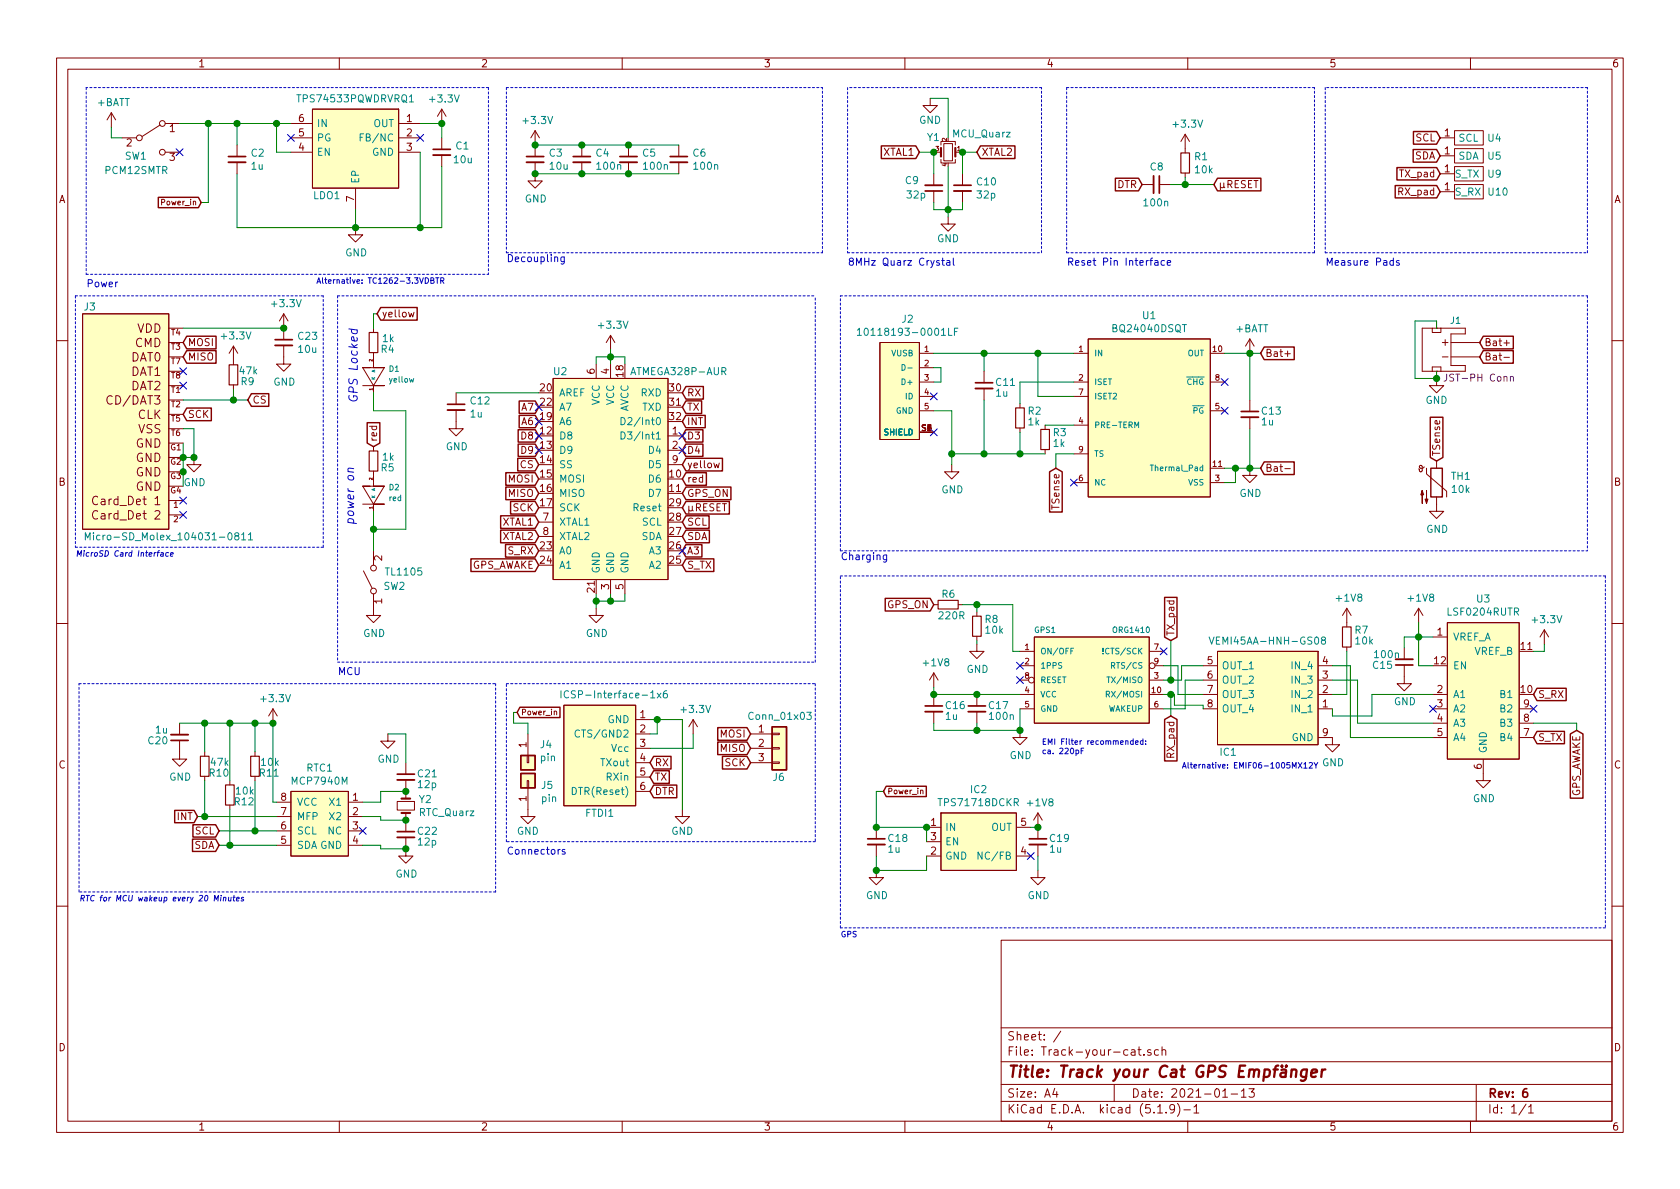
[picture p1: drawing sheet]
<svg xmlns="http://www.w3.org/2000/svg" width="297mm" height="210mm" viewBox="0 0 297 210" stroke-linecap="round" stroke-linejoin="round" font-family="sans-serif">
<g fill="none" stroke="#840000" stroke-width=".18">
<path d="M10 10.3h277v189.9h-277zM12 12.2h273v186.1h-273zM19.7 19.9l-.8 1.3M19.7 19.9v2.6M19.7 19.9l.7 1.3M55.2 19.3h15.3v14h-15.3zM60 10.3v1.9M78.1 19.3v2.5M78.1 19.3l-.8 1.3M78.1 19.3l.8 1.3M110 10.3v1.9M160 10.3v1.9"/>
<path d="M164.5 17.4v1.3h1.2l-1.2 1.2-1.3-1.2h1.3M210 10.3v1.9M260 10.3v1.9M21.6 24.4h2.5M28.3 22.1l-3.2 2M29.2 21.8h2.5M29.2 26.9h2.5M41.9 25.6v2.1M41.9 28.7v2M51.4 21.8h3.8M51.4 24.4h3.8M51.4 26.9h3.8"/>
<path d="M62.9 33.3v3.8M70.5 21.8h3.8M70.5 24.4h3.8M70.5 26.9h3.8M78.1 24.4v2M78.1 27.4v2.1M94.6 28.7v3.3h1.3l-1.3 1.3-1.3-1.3h1.3M94.6 23.1v4.6M94.6 23.1l-.7 1.3M94.6 23.1l.8 1.3M102.9 25.6v2.1M102.9 28.7v2"/>
<path d="M111.1 25.6v2.1M111.1 28.7v2M120 25.6v2.1M120 28.7v2M165.1 30.7v2.1M165.1 33.8v2M165.1 26.9h1.3M166.4 25.6v-.6h2.5v.6M166.4 28.2v.6h2.5v-.6M166.9 25.4h1.5v3h-1.5zM167.6 38.3v1.3h1.3l-1.3 1.3-1.2-1.3h1.2M168.9 26.9h1.3"/>
<path d="M170.2 30.7v2.1M170.2 33.8v2M201.9 32.6h2.1M205 32.6h2M209.5 23.7v3.3M209.5 30.6v.8M209.5 23.7l-.7 1.3M209.5 23.7l.8 1.3M254.6 24.4h2.6M254.6 27.6h2.6M254.6 30.7h2.6M254.6 33.9h2.6"/>
<path d="M257.2 23.1h5.1v2.5h-5.1zM257.2 26.3h5.1v2.5h-5.1zM257.2 29.5h5.1v2.5h-5.1zM257.2 32.6h5.1v2.6h-5.1zM14.6 55.5h15.2v38.1h-15.2zM29.8 58h2.6M50.2 55.5l-.8 1.3M50.2 55.5v4.6M50.2 55.5l.7 1.3M62.9 40.3v1.2h1.2l-1.2 1.3-1.3-1.3h1.3M66 58v.8M72.2 55.2l.3 .9 .2-.7 .3 .7 .2-.9"/>
<path d="M107.9 59.3l-.7 1.3M107.9 59.3v2.5M107.9 59.3l.8 1.3M192.4 59.9h21.6v28h-21.6zM221 59.9v2.6M221 59.9l-.8 1.3M221 59.9l.7 1.3M253.2 58h1.6v.8h-1.6zM253.2 58h-1.7v7.7h7.6v-1.1h-2.6v-5.6h2.6v-1h-4.3M254 58h.1M10 60.2h2M29.8 65.7h2.6"/>
<path d="M29.8 63.1h2.6M29.8 60.6h2.6M29.8 78.4h2.6M29.8 68.2h2.6M29.8 70.7h2.6M29.8 73.3h2.6M29.8 75.8h2.6M41.3 61.2v3.3M41.3 68.1v.7M41.3 61.2l-.8 1.3M41.3 61.2l.7 1.3M50.2 61.1v3.3h1.2l-1.2 1.3-1.3-1.3h1.3"/>
<path d="M64.1 68.2h3.8h-1.9v1.3M64.1 65l1.9 3.2 1.9-3.2M66 62.4v2.6h1.9h-3.8h1.3M66 79v.8M80.6 72.5v3.3h1.3l-1.3 1.3-1.2-1.3h1.2M80.6 69.5v2M97.8 66.9h20.3v35.6h-20.3zM105.4 64.4v2.5M107.9 64.4v2.5M118.1 77.1h2.5M118.1 79.6h2.5M155.6 60.6h7v17.1h-7z"/>
<path d="M162.6 62.5h2.5M162.6 67.6h2.5M162.6 72.6h2.5M162.6 70.1h2.5M162.6 65h2.5M162.6 76.4h2.5M174 65.7v2M174 68.7v2M180.3 71.4v.7M180.3 75.7v.7M184.8 75.2v.7M184.8 79.5v.8"/>
<path d="M189.9 62.5h2.5M189.9 67.6h2.5M189.9 75.2h2.5M189.9 70.1h2.5M214 62.5h2.5M214 67.6h2.5M214 72.6h2.5M221 70.7v2.1M221 73.8v2M227.2 62.6h.9M253.2 65.7v-.8h1.6v.8M254 66.9v1.3h1.3l-1.3 1.3-1.3-1.3h1.3"/>
<path d="M254 65.7h.1M255 63.1h1M255 60.6h1M255.5 60.1v1M256.5 63.1h5.1M256.5 60.6h5.1M265.9 63.2h1M265.9 60.6h1M285 60.2h2M27.4 88.2l.4-.4v1.4M27.4 90.4l.2-.1h.4l.3 .4-.9 1.1h.9M27.4 89.2h.9"/>
<path d="M29.8 88.5h2.6M29.8 91.1h2.6M29.8 80.9h2.6M29.8 83.4h2.6M29.8 86h2.6M34.3 80.9v1.3h1.3l-1.3 1.2-1.3-1.2h1.3M64.1 89.1h3.8h-1.9v1.3M64.1 86l1.9 3.1 1.9-3.1M66 83.3v2.7h1.9h-3.8h1.3M66 97.4v2.5M95.2 92.3h2.6M95.2 94.9h2.6"/>
<path d="M118.1 82.2h2.5M126.2 81.9l.3 .8 .2-.6 .2 .6 .3-.8M168.3 82.2v1.2h1.2l-1.2 1.3-1.3-1.3h1.3M189.9 85.3h2.5M189.9 80.3h2.5M214 82.8h2.5M214 85.3h2.5M221 82.8v1.3h1.2l-1.2 1.2-1.3-1.2h1.3M227.2 82.9h.9M251.8 82.5l-.2 .2-.3 .1-.3-.1v-.3l.3-.1 .2 .2v.8l-.2 .1-.3-.1v-.2l-.2-.2M252.2 82.8v1l3.6 3.1v1M254 87.9v2.5h1.3l-1.3 1.3-1.3-1.3h1.3"/>
<path d="M254 81.5v1.3M10 110.3h2M64.3 101l1.5 3M66 105v3.8h1.3l-1.3 1.3-1.2-1.3h1.2M105.4 107.6v1.2h1.3l-1.3 1.3-1.3-1.3h1.3M107.9 102.5v2.5M110.5 102.5v2.5M165.1 106.9h.8M165.1 119v2.5M165.1 119l-.8 1.3M165.1 119l.8 1.3M169.4 106.9h.8"/>
<path d="M172.7 113.9v1.3h1.3l-1.3 1.3-1.3-1.3h1.3M172.7 108.2v.8M172.7 112.5v.8M180.3 115.2h2.6M180.3 117.7h2.6M182.9 112.6h20.3v15.3h-20.3zM203.2 115.2h2.5M204.2 117.7h1.5M212.7 117.7h2.5M215.3 115.2h17.7v16.5h-17.7zM233.1 117.7h2.5M238.1 107.6v3.3"/>
<path d="M238.1 114.4v.8M238.1 107.6l-.7 1.2M238.1 107.6l.8 1.2M248.3 117.6v3.3h1.3l-1.3 1.3-1.3-1.3h1.3M248.3 114.5v2.1M250.8 107.6l-.7 1.2M250.8 107.6v2.5M250.8 107.6l.8 1.2M253.4 112.6h2.5M255.9 110.1h12.7v24.1h-12.7zM273 111.4l-.7 1.2M273 111.4v2.5"/>
<path d="M273 111.4l.8 1.2M285 110.3h2M31.7 130.9v3.3h1.3l-1.3 1.3-1.2-1.3h1.2M31.7 127.9v2M36.2 133v.7M36.2 137.3v.7M40.6 138v.8M45.1 133v.7M45.1 137.3v.7M48.3 125.3l-.8 1.3M48.3 125.3v2.6M48.3 125.3l.7 1.3"/>
<path d="M51.4 139.9h10.2v11.5h-10.2zM68.6 129.8v1.3h1.2l-1.2 1.2-1.3-1.2h1.3M71.8 134.9v2M71.8 137.9v3.3M93.2 133.6h.3v1.3h-.3zM93.2 138h.3v1.3h-.3zM93.3 139.3v5.1h1.3l-1.3 1.3-1.2-1.3h1.2M93.3 129.8v3.8M98 125.9l.4-.1v.6M99.7 124.7h12.7v17.8h-12.7zM102.2 126h.1M112.4 129.8h2.5"/>
<path d="M112.4 132.3h2.5M112.4 134.9h2.5M112.4 127.2h2.5M112.4 137.4h2.5M112.4 139.9h2.5M122.6 127.2l-.8 1.3M122.6 127.2v2.6M122.6 127.2l.7 1.3M132.7 129.8h3.8M132.7 132.3h3.8M132.7 134.9h3.8M136.5 134.7h1.3v.3h-1.3z"/>
<path d="M136.5 129.7h1.3v.2h-1.3zM136.5 132.2h1.3v.3h-1.3zM162.8 139.8h.3l.1 .6M165.1 122.8v2M165.1 125.9v2M172.7 122.8v2M172.7 125.9v2M180.3 129.2v1.2h1.3l-1.3 1.3-1.2-1.3h1.2M180.3 122.8h2.6M180.3 120.3h1.6M180.3 125.3h2.6M203.2 122.8h2.5"/>
<path d="M203.2 120.3h2.5M203.2 125.3h2.5M212.7 122.8h2.5M212.7 120.3h2.5M212.7 125.3h2.5M233.1 130.4h2.5v1.3h1.3l-1.3 1.3-1.3-1.3h1.3M233.1 122.8h2.5M233.1 120.3h2.5M233.1 125.3h2.5M253.4 122.8h2.5M253.4 125.3h2.5M253.4 127.9h2.5"/>
<path d="M253.4 130.4h2.5M262.3 134.3v3.7h1.2l-1.2 1.3-1.3-1.3h1.3M268.7 125.3h2.4M268.7 127.9h2.4M268.7 130.4h2.4M40.6 142.4v.7M48.9 141.9h2.5M48.9 144.4h2.5M48.9 146.9h2.5M48.9 149.5h2.5M61.6 141.9h2.5M61.6 144.4h2.5"/>
<path d="M61.6 146.9h2.5M61.6 149.5h2.5M70.2 141.7h3.1v1.6h-3.1zM71.8 148.1v3.3h1.2l-1.2 1.2-1.3-1.2h1.3M71.8 143.8v3.3M120.6 143.1v1.3h1.3l-1.3 1.3-1.2-1.3h1.2M154.9 153.9v1.3h1.3l-1.3 1.3-1.2-1.3h1.2M154.9 146.3v2M154.9 149.3v2.1M163.8 146.3h2.5M163.8 151.4h2.5M163.8 148.8h2.5"/>
<path d="M166.4 143.8h13.3v10.1h-13.3zM179.8 146.3h2.4M179.8 151.4h2.4M183.5 153.9v1.3h1.3l-1.3 1.3-1.3-1.3h1.3M183.5 143.8v4.5M183.5 149.3v2.1M183.5 143.8l-.7 1.2M183.5 143.8l.8 1.2M10 160.2h2M177 166.3h108v32h-108zM285 160.2h2M60 198.3v1.9"/>
<path d="M110 198.3v1.9M160 198.3v1.9M177 194.8h108M177 191.8h108M177 187.8h108M177 181.8h108M186.5 192.5l-.4 1h1M186.8 193v1M187.6 182.3l-1.3 2M197 191.8v3M200.1 185.7h.5l.1 .9M200.7 186h-.5a.29 .29 0 0 0-.2 .3 .29 .29 0 0 0 .2 .3l.5-.1"/>
<path d="M201.2 185.6h.6M201.4 185.1v1.3l.4 .2M202.3 186.5v.1M203.5 185.7a.37 .37 0 0 0-.6 .1l.1 .2 .5 .2 .1 .1-.3 .3-.4-.1M204.7 196.8h.8M204.8 185.7l-.4-.1-.3 .3 .1 .6 .2 .1 .4-.1M205.5 185.7a.37 .37 0 0 1 .6 .1v.8M205.5 185.1v1.5M206.2 196.7v.1M207.7 196l-.1 .1a.48 .48 0 0 1-.6 .1l-.2-.2 .2-.6a.48 .48 0 0 1 .6 .1 1.27 1.27 0 0 1-.2 1.2l-.4 .1M208.2 195.1a1.71 1.71 0 0 1 0 2.3M209.3 196.3h1.2"/>
<path d="M210 198.3v1.9M211.1 195.8l.4-.5v1.5M211.1 196.8h.9M216.2 194h.8M217.7 193.5h1.1M219.5 193l.4-.5v1.5M219.5 194h.8M220.8 192.5h1l-.5 .6 .4 .1v.7l-.2 .1-.7-.1M260 198.3v1.9M261 191.8v6.5M269.8 195.2l-1.2 2M270.3 195.8l.4-.5v1.5"/>
<path d="M270.3 196.8h.8"/>
<circle cx="24.6" cy="24.4" r=".51"/>
<circle cx="28.7" cy="26.9" r=".51"/>
<circle cx="28.7" cy="21.8" r=".51"/>
<circle cx="66" cy="104.5" r=".51"/>
<circle cx="66" cy="100.5" r=".51"/>
<circle cx="203.7" cy="117.7" r=".51"/>
<circle cx="182.4" cy="120.3" r=".51"/>
</g>
<g fill="none" stroke="#840000" stroke-width=".3">
<path d="M40.4 27.7h3M76.6 26.4h3M93.1 27.7h3M101.3 27.7h3.1M109.6 27.7h3M118.5 27.7h3M163.6 33.8h3M168.7 32.8h3M205 31.1v3.1M48.6 60.1h3.1M79.1 71.5h3.1M172.5 67.7h3"/>
<path d="M219.5 72.8h3M246.8 117.6h3M30.2 130.9h3.1M70.2 136.9h3.1M163.6 124.8h3M171.2 124.8h3M70.2 147.1h3.1M153.4 148.3h3.1M182 148.3h3M270 192.5a.59 .59 0 0 0-.8 .7l.1 .7 .2 .1 .5-.1 .1-.5-.1-.2-.5-.1-.3 .3"/>
</g>
<path d="M228.4 189.3a.52 .52 0 0 1 .8 .1l-.1 1M228.4 189.1l-.2 1.3M231.1 189.2a.68 .68 0 0 0-1 .3v.8l.3 .1 .5-.1M231.1 189.1l-.2 1.6a.6 .6 0 0 1-.9 .3M231.9 189.8l.9-.2v-.4l-.6-.1-.3 .3v.9l.2 .1 .5-.1M233.8 189.1l-.2 1.3M234.3 189.1a.55 .55 0 0 0-.6 .4" fill="none" stroke="#840000" stroke-width=".41"/>
<path d="M208.8 27h1.5v3.6h-1.5zM65.3 58.8h1.5v3.6h-1.5zM40.5 64.5h1.5v3.6h-1.5zM65.3 79.8h1.5v3.5h-1.5zM179.6 72.1h1.5v3.6h-1.5zM184 75.9h1.5v3.6h-1.5zM165.9 106.2h3.5v1.5h-3.5zM172 109h1.5v3.5h-1.5zM237.4 110.9h1.5v3.5h-1.5zM35.4 133.7h1.6v3.6h-1.6zM39.9 138.8h1.5v3.6h-1.5zM44.3 133.7h1.5v3.6h-1.5z" fill="none" stroke="#840000" stroke-width=".2"/>
<g fill="#ffffc2" stroke="#ffffc2" stroke-width=".18">
<path d="M182.9 112.6h20.3v15.3h-20.3z"/>
<path d="M14.6 55.5h15.2v38.1h-15.2z"/>
<path d="M55.2 19.3h15.3v14h-15.3z"/>
<path d="M192.4 59.9h21.6v28h-21.6z"/>
<path d="M255.9 110.1h12.7v24.1h-12.7z"/>
<path d="M155.6 60.6h7v17.1h-7z"/>
<path d="M97.8 66.9h20.3v35.6h-20.3z"/>
<path d="M215.3 115.2h17.7v16.5h-17.7z"/>
<path d="M92.1 133.6h2.5v2.5h-2.5z"/>
<path d="M92.1 136.8h2.5v2.5h-2.5z"/>
<path d="M136.5 128.5h2.6v7.6h-2.6z"/>
<path d="M51.4 139.9h10.2v11.5h-10.2z"/>
<path d="M166.4 143.8h13.3v10.1h-13.3z"/>
<path d="M99.7 124.7h12.7v17.8h-12.7z"/>
</g>
<g fill="none" stroke="#008484" stroke-width=".18">
<path d="M63.7 24.3h.4M64.3 23.7h-.6v1.2M151.6 58.4l.3-.4v1.3M151.6 59.3h.7M167.7 58v1.3h.6M168.8 58.6h.4M169.4 58h-.6v1.3M109.8 76.4a.64 .64 0 0 1 .7 .6 .64 .64 0 0 1-.7 .6zM109.8 73.8a.64 .64 0 0 1 .7 .7 .64 .64 0 0 1-.7 .6zM159.5 64.5a.51 .51 0 0 1 .6 .5 .51 .51 0 0 1-.6 .5zM160.5 65.1h.8M200.6 75.6v-1l.4 .7 .3-.7v1"/>
<path d="M15.1 95.5v-1.3l.4 .9 .4-.9v1.3M16.5 94.2v.1M16.5 94.6v.9M41.8 94.8l-.2-.2v-.3l.4-.1 .2 .3v.1l-.6 .2-.1 .2 .1 .3 .2 .2 .3-.1 .1-.2v-.2l-.2-.2M42.7 94.6l.4-.4v1.3M42.7 95.5h.7M43.9 94.6l.4-.4v1.3M43.9 95.5h.8M203.4 82.2h.5M189.8 114.6h-.5v1M195 115.5v.1M195 114.6v.6"/>
<path d="M195.7 119.7h.6M196.5 117.7l.5-.1 .1-.4h-.6v1M213.8 112.6l.4 1.3 .5-1.3M233.9 113.2l-.3-.3 .2-.2 .3-.1 .2 .2v.3l-.5 .2-.2 .1v.3l.3 .2h.3l.2-.2-.1-.4-.2-.1M99.2 122.1v1.3M100.5 122.3a.6 .6 0 0 0-.8 .4 .6 .6 0 0 0 .6 .7l.2-.1M101.2 139.2a.64 .64 0 0 1 .7 .7 .64 .64 0 0 1-.7 .6zM102.5 129.2a.6 .6 0 0 0-.9 .4 .6 .6 0 0 0 .6 .7l.3-.1M116.2 122.6l.7 .8M116.9 122.6l-.7 .8M117.9 122.1h-.2a.79 .79 0 0 0-.2 1.3l.5-.1v-.5l-.5-.2-.2 .3M142.6 126h.8l-.4 .4 .4 .2-.1 .6h-.5l-.2-.1"/>
<path d="M195.6 122.8l.5-.1v-.4l-.5-.1v1.1M173.6 150.7v1.2l-.7-1.2v1.2"/>
</g>
<g fill="none" stroke="#840000" stroke-width=".33">
<path d="M40.4 28.7h3M76.6 27.4h3M93.1 28.7h3M101.3 28.7h3.1M109.6 28.7h3M118.5 28.7h3M163.6 32.8h3M168.7 33.8h3M204 31.1v3.1M48.6 61.1h3.1M79.1 72.5h3.1M172.5 68.7h3"/>
<path d="M219.5 73.8h3M246.8 116.6h3M30.2 129.9h3.1M70.2 137.9h3.1M163.6 125.9h3M171.2 125.9h3M70.2 148.1h3.1M153.4 149.3h3.1M182 149.3h3"/>
</g>
<path d="M255.8 66.2l-.1 1-.4 .2M267.1 66.7l.1-.1h.3l.1 .8" fill="none" stroke="#840084" stroke-width=".18"/>
<g fill="none" stroke="#840000" stroke-width=".25">
<path d="M28 34.9h7.1l.5 .9-.5 .9h-7.1zM155.8 25.8h6.1l.7 1.1-.7 1.1h-6.1zM173.4 25.8h6.1v2.2h-6.1l-.7-1.1zM197.2 31.5h4.1l.6 1.1-.6 1.2h-4.1zM215.3 31.5h7.6v2.3h-7.6l-.7-1.2zM246.7 32.8h7.3l.6 1.1-.6 1.1h-7.3zM247 29.6h7l.6 1.1-.6 1.1h-7zM249.9 26.4h4.1l.6 1.2-.6 1.1h-4.1zM249.9 23.3h4.1l.6 1.1-.6 1.1h-4.1zM33 59.5h5.2v2.2h-5.2l-.6-1.1zM67.3 54.4h6.5v2.2h-6.5l-.6-1.1zM262.3 59.5h5.3v2.2h-5.3l-.7-1.1z"/>
<path d="M33 62h5.2v2.2h-5.2l-.6-1.1zM33 72.2h4.4v2.2h-4.4l-.6-1.1zM44.4 69.6h3.1v2.3h-3.1l-.6-1.2zM64.9 74.7h2.3v3.7l-1.2 .6-1.1-.6zM91.6 78.5h3l.6 1.1-.6 1.1h-3zM91.6 76h3l.6 1.1-.6 1.1h-3zM91.8 70.9h2.8l.6 1.1-.6 1.1h-2.8zM91.8 73.5h2.8l.6 1-.6 1.1h-2.8zM121.3 76h3v2.2h-3l-.7-1.1zM121.3 78.5h3v2.2h-3l-.7-1.1zM121.3 73.5h3.4v2.1h-3.4l-.7-1.1zM121.3 70.9h2.8v2.2h-2.8l-.7-1.1z"/>
<path d="M121.3 68.3h3.1v2.3h-3.1l-.7-1.1zM223.5 61.4h5.3v2.2h-5.3l-.6-1.1zM252.9 73.8h2.2v7.1l-1.1 .6-1.1-.6zM262.3 62h5.3v2.2h-5.3l-.7-1.1zM83.3 98.8h11.3l.6 1.1-.6 1.2h-11.3zM88.5 93.7h6.1l.6 1.2-.6 1.1h-6.1zM88.5 91.2h6.1l.6 1.1-.6 1.1h-6.1zM89.4 96.3h5.2l.6 1.1-.6 1.1h-5.2zM89.4 86.1h5.2l.6 1.1-.6 1.2h-5.2zM89.4 83.6h5.2l.6 1.1-.6 1.1h-5.2zM90.3 88.7h4.3l.6 1.1-.6 1.1h-4.3zM91.5 81h3.1l.6 1.2-.6 1.1h-3.1z"/>
<path d="M121.3 96.3h2.8v2.2h-2.8l-.7-1.1zM121.3 88.7h7.7v2.2h-7.7l-.7-1.1zM121.3 81h6.4v2.3h-6.4l-.7-1.1zM121.3 83.6h3.6v2.2h-3.6l-.7-1.1zM121.3 93.7h4.1v2.3h-4.1l-.7-1.1zM121.3 91.2h4.1v2.2h-4.1l-.7-1.1zM121.3 86.1h7.9v2.3h-7.9l-.7-1.2zM121.3 98.8h4.9v2.3h-4.9l-.7-1.2zM185.6 83.4l1.1-.6 1.1 .6v7.1h-2.2zM223.5 81.7h5.3v2.2h-5.3l-.6-1.1zM253 82.8h2v5.1h-2zM156.5 105.8h8l.6 1.1-.6 1.1h-8z"/>
<path d="M205.9 105.6h2.2v7.1l-1.1 .6-1.1-.6zM91.9 125.1h7.1v1.8h-7.1l-.5-.9zM92.1 133.6h2.5v2.5h-2.5zM92.1 136.8h2.5v2.5h-2.5zM115.6 138.8h4.1v2.3h-4.1l-.7-1.2zM115.6 136.3h2.7v2.2h-2.7l-.7-1.1zM115.6 133.8h3v2.2h-3l-.7-1.1zM126.9 131.2h5.2l.6 1.1-.6 1.1h-5.2zM126.9 128.7h5.2l.6 1.1-.6 1.1h-5.2zM127.7 133.8h4.4l.6 1.1-.6 1.1h-4.4zM136.5 128.5h2.6v7.6h-2.6zM156.7 139h7.1v1.9h-7.1l-.5-1z"/>
<path d="M205.9 127.2l1.1-.6 1.1 .6v7.4h-2.2zM271.8 129.3h4.8v2.2h-4.8l-.7-1.1zM271.8 121.7h5.1v2.2h-5.1l-.7-1.1zM277.6 129.8l1.2-.6 1.1 .6v11.3h-2.3zM30.9 143.3h3.4l.6 1.1-.6 1.1h-3.4zM34 148.4h4.1l.6 1.1-.6 1.1h-4.1zM34.1 145.8h4l.6 1.1-.6 1.1h-4z"/>
</g>
<g fill="#840000" stroke="#840000" stroke-width=".18">
<path d="M251.5 86.7l.2 .8h-.5l.3-.8v2.3z"/>
<path d="M252.2 86.7v2.3l-.2-.7h.5l-.3 .7z"/>
</g>
<path d="M166.4 26.2v1.5M168.9 26.2v1.5M71 141.2h1.5M71 143.8h1.5" fill="none" stroke="#840000" stroke-width=".38"/>
<g fill="none" stroke="#0000c2" stroke-width=".18" stroke-dasharray=".4 .4">
<path d="M15.2 15.5v33M86.4 15.5h-71.2M86.4 15.5v33M89.5 15.5h55.9M89.5 15.5v29.2M149.9 15.5v29.2M184.1 15.5h-34.2M188.6 15.5v29.2M232.4 15.5h-43.8M234.3 15.5v29.2M280.7 15.5h-46.4M13.3 52.3h43.8"/>
<path d="M13.3 52.3v44.5M15.2 48.5h71.2M59.7 52.3h84.4M59.7 52.3v64.8M89.5 44.7h55.9M145.4 44.7v-29.2M148.6 52.3h132.1M149.9 44.7h34.2M184.1 44.7v-29.2M188.6 44.7h43.8M232.4 44.7v-29.2M234.3 44.7h46.4"/>
<path d="M280.7 44.7v-29.2M280.7 52.3v45.1M13.3 96.8h43.8M57.1 96.8v-44.5M148.6 97.4v-45.1M148.6 97.4h132.1M59.7 117.1h84.4M144.1 117.1v-64.8M148.6 101.8h135.2M283.8 101.8v62.3M14 120.9h73.6M87.6 120.9v36.8"/>
<path d="M89.5 120.9h54.6M144.1 120.9v27.9M14 157.7v-36.8M87.6 157.7h-73.6M89.5 148.8v-27.9M144.1 148.8h-54.6M148.6 164.1v-62.3M283.8 164.1h-135.2"/>
</g>
<g fill="none" stroke="#008400" stroke-width=".18">
<path d="M164.5 17.4h3.1v7M19.7 22.5v1.9h1.9M31.7 21.8h19.7M36.8 21.8v14h-1.2M41.9 21.8v3.8M48.9 21.8v5.1h2.5M62.9 37.1v3.2M74.3 21.8h3.8v2.6M74.3 26.9v13.4M78.1 29.5v10.8h-36.2v-9.6M94.6 25.6h25.4M94.6 30.7h25.4"/>
<path d="M162.6 26.9h2.5v3.8M165.1 35.8v1.3h5.1v-1.3M167.6 29.5v8.8M172.7 26.9h-2.5v3.8M207 32.6h7.6M209.5 31.4v1.2M32.4 58h17.8M66.7 55.5h-.7v2.5M254 58v-1.2h-3.8v10.1h3.8v-1.2M32.4 70.7h11.4M32.4 78.4v7.6M32.4 75.8h1.9v5.1h-1.9"/>
<path d="M41.3 68.8v1.9M66 69.5v3.1h5.8v21h-5.8M80.6 69.5h14.6M105.4 64.4v-1.3h5.1v1.3M107.9 61.8v2.6M165.1 62.5h24.8M165.1 72.6h3.2v9.6M165.1 65h1.3v2.6h-1.3M174 62.5v3.2M174 70.7v9.6M180.3 76.4v3.9M183.5 62.5v7.6h6.4"/>
<path d="M184.8 75.2h5.1M189.9 67.6h-9.6v3.8M216.5 62.5h6.4M221 62.5v8.2M221 75.8v7M66 90.4v7M168.3 80.3h16.5M189.9 80.3h-3.2v2.5M216.5 82.8h6.4M218.4 82.8v2.5h-1.9M105.4 105v2.6M107.9 105v1.3"/>
<path d="M110.5 105v1.3h-5.1M170.2 106.9h8.9v8.3h1.2M172.7 106.9v1.3M172.7 113.3v.6M205.7 117.7h2.6v5.1h4.4M207 113.3v7M212.7 117.7h-3.8v2.6h-3.2M235.6 117.7h3.2v12.7h14.6M238.1 115.2v7.6h-2.5M250.8 110.1v7.6h2.6M253.4 112.6h-5.1v1.9M273 113.9v1.3h-1.9"/>
<path d="M31.7 127.9h16.6v14h.6M36.2 127.9v5.1M36.2 138v6.4M40.6 127.9v10.1M45.1 127.9v5.1M45.1 138v8.9M68.6 129.8h3.2v5.1M71.8 139.9h-4.5v2h-3.2M91.4 126h-.6v1.9h2.5v1.9M114.9 127.2h5.7v15.9M116.2 127.2v2.6h-1.3M122.6 129.8v2.5h-7.7"/>
<path d="M156.2 139.9h-1.3v6.4h8.9v2.5M165.1 121.5v1.3h15.2M172.7 127.9v1.3M180.3 125.3v3.9h-15.2v-1.3M205.7 122.8h1.9v1.9h5.1v.6M207 122.8v3.8M212.7 120.3h-3.2v5h-3.8M235.6 120.3h4.4v7.6h13.4M253.4 122.8h-10.8v3.8h-7v-1.3M271.1 127.9h7.7v1.3M34.9 144.4h14M38.7 146.9h10.2"/>
<path d="M38.7 149.5h10.2M40.6 143.1v6.4M64.1 144.4h3.2v.6h4.5M64.1 149.5h3.2v.6h4.5M154.9 151.4v2.5h8.9v-2.5M182.2 146.3h1.3M183.5 151.4v2.5"/>
</g>
<g fill="none" stroke="#0000c2" stroke-width=".18">
<path d="M61.7 58.2l1.5 .2M62.2 58.2v.6l.7 .2 .3-.2-.1-.5M75.2 49.1a.5 .5 0 0 1 .6 .5 .5 .5 0 0 1-.6 .5zM76.2 49.6l.5-.1v-.3l-.5-.1v1h.4l.2-.3-.3-.2M77 49.1h.6M77.3 49.1v1M77.9 49.6h.5v-.4l-.5-.1v1M78.2 49.6l.3 .5M99.8 45.4v1.1l-.3 .2-.3-.1M99.8 45.5l-.4-.1-.2 .3 .1 .5h.5M166.5 46.1h.5M166.7 45.6v1.1l.3 .2"/>
<path d="M167.4 46.1h.5v.8M167.9 46.4h-.4l-.2 .2 .2 .3h.4M168.6 45.6v1.1l.1 .2M204.2 46.1h.5v.8M204.7 46.4h-.4l-.2 .2 .1 .3h.5M205.9 46.1h-.4l-.2 .2 .1 .6h.5M206.4 46.5l.6-.1-.1-.3h-.3l-.2 .1 .1 .7h.4M246.4 46.1h-.4l-.3 .2 .2 .6h.5M246.4 45.6v1.3M247.4 46.1h-.3l-.2 .1 .1 .2 .4 .2v.3h-.5M28.5 97.8l.3-.1 .1 .1-.1 .6M28.9 97.9l-.5 .1v.2l.1 .2 .3-.1"/>
<path d="M29.8 97.8l-.3-.1-.2 .2v.4h.4M30.1 98l.5-.1v-.1l-.3-.1-.1 .1-.1 .5h.4M61.5 83.4l1 .1M62.5 82.9l-.9-.1-.1 .4 .2 .2M156.8 98.1v1.1l-.3 .2-.3-.1M156.8 98.2l-.4-.1-.2 .3 .1 .5h.5M191.2 132.8h.3M191.6 132.3h-.4v1M200.4 131h-.3l-.2 .2 .1 .4h.4M200.4 130.7v.9M200.8 131.3l.4-.1v-.2h-.3l-.1 .1v.5h.4M202.1 131h-.3l-.2 .2 .1 .4h.4"/>
<path d="M202.1 130.7v.9M202.6 131.5v.1M202.6 131v.1M229.5 134.8l.7 1M230.2 134.8l-.7 1M230.5 135.1l.3-.3v1M230.5 135.8h.6M231.5 134.9l.4-.1 .2 .3-.7 .7h.7M232.3 134.8l.4 .6 .3-.6M232.7 135.4v.4M39.1 158.7l-.1 .6M39.1 158.3v.1"/>
<path d="M39.5 158.7h.4v.6M39.5 158.7v.6M40.4 158.7v.6l.4-.1M40.9 158.7l-.1 .6M41.2 158.7h.4M41.4 158.3l-.1 .9 .2 .1M41.8 159l.5-.1v-.2h-.4l-.1 .5 .1 .1h.3M43.1 158.7h-.3l-.1 .1 .3 .2v.3h-.4M99.9 150.3l-.3-.1-.2 .2 .1 .2 .4 .1v.3h-.5"/>
</g>
<g fill="#008400" stroke="#008400" stroke-width=".25">
<circle cx="172.7" cy="122.8" r=".51"/>
<circle cx="48.3" cy="127.9" r=".51"/>
<circle cx="40.6" cy="127.9" r=".51"/>
<circle cx="45.1" cy="127.9" r=".51"/>
<circle cx="108" cy="63.1" r=".51"/>
<circle cx="71.8" cy="139.9" r=".51"/>
<circle cx="172.7" cy="106.9" r=".51"/>
<circle cx="207" cy="120.3" r=".51"/>
<circle cx="165.1" cy="122.8" r=".51"/>
<circle cx="116.2" cy="127.2" r=".51"/>
<circle cx="254" cy="66.9" r=".51"/>
<circle cx="111.1" cy="30.7" r=".51"/>
<circle cx="108" cy="106.3" r=".51"/>
<circle cx="221" cy="82.8" r=".51"/>
<circle cx="105.4" cy="106.3" r=".51"/>
<circle cx="111.1" cy="25.6" r=".51"/>
<circle cx="172.7" cy="129.2" r=".51"/>
<circle cx="218.4" cy="82.8" r=".51"/>
<circle cx="221" cy="62.5" r=".51"/>
<circle cx="71.8" cy="145" r=".51"/>
<circle cx="62.9" cy="40.3" r=".51"/>
<circle cx="71.8" cy="150.1" r=".51"/>
<circle cx="180.3" cy="129.2" r=".51"/>
<circle cx="40.6" cy="149.5" r=".51"/>
<circle cx="207" cy="122.8" r=".51"/>
<circle cx="48.9" cy="21.8" r=".51"/>
<circle cx="154.9" cy="146.3" r=".51"/>
<circle cx="183.5" cy="62.5" r=".51"/>
<circle cx="45.1" cy="146.9" r=".51"/>
<circle cx="34.3" cy="80.9" r=".51"/>
<circle cx="154.9" cy="153.9" r=".51"/>
<circle cx="183.5" cy="146.3" r=".51"/>
<circle cx="168.3" cy="80.3" r=".51"/>
<circle cx="163.8" cy="146.3" r=".51"/>
<circle cx="94.6" cy="25.6" r=".51"/>
<circle cx="174" cy="62.5" r=".51"/>
<circle cx="36.8" cy="21.8" r=".51"/>
<circle cx="94.6" cy="30.7" r=".51"/>
<circle cx="102.9" cy="25.6" r=".51"/>
<circle cx="41.9" cy="21.8" r=".51"/>
<circle cx="102.9" cy="30.7" r=".51"/>
<circle cx="66" cy="93.6" r=".51"/>
<circle cx="78.1" cy="21.8" r=".51"/>
<circle cx="50.2" cy="58" r=".51"/>
<circle cx="165.1" cy="26.9" r=".51"/>
<circle cx="74.3" cy="40.3" r=".51"/>
<circle cx="170.2" cy="26.9" r=".51"/>
<circle cx="32.4" cy="80.9" r=".51"/>
<circle cx="180.3" cy="80.3" r=".51"/>
<circle cx="36.2" cy="127.9" r=".51"/>
<circle cx="174" cy="80.3" r=".51"/>
<circle cx="32.4" cy="83.4" r=".51"/>
<circle cx="167.6" cy="37.1" r=".51"/>
<circle cx="36.2" cy="144.4" r=".51"/>
<circle cx="209.6" cy="32.6" r=".51"/>
<circle cx="250.8" cy="112.6" r=".51"/>
<circle cx="41.3" cy="70.7" r=".51"/>
</g>
<g fill="none" stroke="#000084" stroke-width=".18">
<path d="M31.1 26.3l1.3 1.2M32.4 26.3l-1.3 1.2M50.8 23.8l1.2 1.2M52 23.8l-1.2 1.2M73.7 23.8l1.2 1.2M74.9 23.8l-1.2 1.2M31.8 67.6l1.2 1.2M31.8 65l1.2 1.3M33 67.6l-1.2 1.2M33 65l-1.2 1.3M94.6 71.4l1.3 1.2M94.6 73.9l1.3 1.3"/>
<path d="M94.6 79l1.3 1.2M94.6 76.5l1.3 1.2M95.9 71.4l-1.3 1.2M95.9 73.9l-1.3 1.3M95.9 79l-1.3 1.2M95.9 76.5l-1.3 1.2M120 76.5l1.3 1.2M120 79l1.3 1.2M121.3 76.5l-1.3 1.2M121.3 79l-1.3 1.2M164.5 75.8l1.2 1.3M164.5 69.5l1.2 1.2"/>
<path d="M165.7 75.8l-1.2 1.3M165.7 69.5l-1.2 1.2M215.9 72l1.2 1.2M215.9 66.9l1.2 1.3M217.1 72l-1.2 1.2M217.1 66.9l-1.2 1.3M31.8 90.4l1.2 1.3M31.8 87.9l1.2 1.2M33 90.4l-1.2 1.3M33 87.9l-1.2 1.2M120 96.8l1.3 1.2M121.3 96.8l-1.3 1.2"/>
<path d="M189.3 84.7l1.2 1.2M190.5 84.7l-1.2 1.2M179.7 119.7l1.2 1.2M179.7 117.1l1.2 1.2M180.9 119.7l-1.2 1.2M180.9 117.1l-1.2 1.2M205.1 114.6l1.2 1.2M206.3 114.6l-1.2 1.2M252.8 124.7l1.2 1.3M254 124.7l-1.2 1.3M270.5 124.7l1.3 1.3M271.8 124.7l-1.3 1.3"/>
<path d="M63.5 146.3l1.2 1.2M64.7 146.3l-1.2 1.2M181.6 150.8l1.3 1.2M182.9 150.8l-1.3 1.2"/>
</g>
<text font-size="2.8" fill="#840000" x="178" y="190.5">Title: Track your Cat GPS Empfänger</text>
<g font-size="2.1" fill="#840000">
<text x="24.2" y="58.8">VDD</text>
<text x="23.2" y="63.9">DAT0</text>
<text x="23.9" y="61.4">CMD</text>
<text x="19.1" y="71.5">CD/DAT3</text>
<text x="23.2" y="66.5">DAT1</text>
<text x="23.2" y="69">DAT2</text>
<text x="24.3" y="74.1">CLK</text>
<text x="24.4" y="76.6">VSS</text>
<text x="24" y="81.7">GND</text>
<text x="24" y="79.2">GND</text>
<text x="16.8" y="89.3">Card_Det 1</text>
<text x="24" y="86.8">GND</text>
<text x="24" y="84.2">GND</text>
<text x="16.8" y="91.9">Card_Det 2</text>
<text x="178" y="184">Sheet: /</text>
<text x="178" y="186.7">File: Track-your-cat.sch</text>
<text x="178" y="196.9">KiCad E.D.A. kicad (5.1.9)-1</text>
<text x="178" y="194.1">Size: A4</text>
<text x="200" y="194.1">Date: 2021-01-13</text>
<text x="263" y="194.1">Rev: 6</text>
<text x="263" y="196.9">Id: 1/1</text>
</g>
<g font-size="2.1" fill="#0000c2">
<text x="63.2" y="71.4" transform="rotate(-90 63.2 71.4)">GPS Locked</text>
<text x="62.6" y="93" transform="rotate(-90 62.6 93)">power on</text>
</g>
<g font-size="1.8" fill="#840000">
<text x="35" y="11.9">1</text>
<text x="85" y="11.9">2</text>
<text x="135" y="11.9">3</text>
<text x="185" y="11.9">4</text>
<text x="235" y="11.9">5</text>
<text x="285" y="11.9">6</text>
<text x="30" y="23.4">1</text>
<text x="52.8" y="21.6">6</text>
<text x="71.9" y="21.6">1</text>
<text x="22.4" y="25.9">2</text>
<text x="30" y="28.4">3</text>
<text x="52.8" y="26.7">4</text>
<text x="52.8" y="24.1">5</text>
<text x="71.9" y="24.1">2</text>
<text x="71.9" y="26.7">3</text>
<text x="156.2" y="27.6">XTAL1</text>
<text x="173.5" y="27.6">XTAL2</text>
<text x="250.1" y="28.2">SDA</text>
<text x="250.3" y="25">SCL</text>
<text x="255.4" y="24.1">1</text>
<text x="255.4" y="27.3">1</text>
<text x="10.4" y="35.9">A</text>
<text x="62.6" y="35.7" transform="rotate(-90 62.6 35.7)">7</text>
<text x="197.5" y="33.3">DTR</text>
<text x="215.4" y="33.3">µRESET</text>
<text x="255.4" y="30.5">1</text>
<text x="255.4" y="33.6">1</text>
<text x="285.4" y="35.9">A</text>
<text x="67.5" y="56.1">yellow</text>
<text x="33.2" y="61.2">MOSI</text>
<text x="33.2" y="63.7">MISO</text>
<text x="223.7" y="63.1">Bat+</text>
<text x="262.4" y="63.7">Bat-</text>
<text x="262.4" y="61.2">Bat+</text>
<text x="44.6" y="71.4">CS</text>
<text x="95.6" y="69.2">20</text>
<text x="95.6" y="71.7">22</text>
<text x="105.2" y="66.1" transform="rotate(-90 105.2 66.1)">6</text>
<text x="107.7" y="66.1" transform="rotate(-90 107.7 66.1)">4</text>
<text x="110.2" y="66.6" transform="rotate(-90 110.2 66.6)">18</text>
<text x="118.4" y="69.2">30</text>
<text x="118.4" y="71.7">31</text>
<text x="121.4" y="70.1">RX</text>
<text x="33.2" y="73.9">SCK</text>
<text x="95.6" y="76.8">12</text>
<text x="95.6" y="74.3">19</text>
<text x="118.4" y="74.3">32</text>
<text x="118.9" y="76.8">1</text>
<text x="121.4" y="72.6">TX</text>
<text x="66.7" y="78.2" transform="rotate(-90 66.7 78.2)">red</text>
<text x="92" y="82.8">CS</text>
<text x="95.6" y="79.4">13</text>
<text x="95.6" y="81.9">14</text>
<text x="118.9" y="79.4">2</text>
<text x="118.9" y="81.9">9</text>
<text x="121.4" y="82.8">yellow</text>
<text x="223.7" y="83.4">Bat-</text>
<text x="254.6" y="80.7" transform="rotate(-90 254.6 80.7)">TSense</text>
<text x="10.4" y="85.9">B</text>
<text x="89.9" y="87.9">MISO</text>
<text x="89.9" y="85.3">MOSI</text>
<text x="95.6" y="84.4">15</text>
<text x="95.6" y="87">16</text>
<text x="95.6" y="89.5">17</text>
<text x="118.4" y="84.4">10</text>
<text x="118.4" y="87">11</text>
<text x="118.4" y="89.5">29</text>
<text x="121.4" y="85.3">red</text>
<text x="121.4" y="87.9">GPS_ON</text>
<text x="187.3" y="89.9" transform="rotate(-90 187.3 89.9)">TSense</text>
<text x="285.4" y="85.9">B</text>
<text x="88.8" y="95.5">XTAL2</text>
<text x="88.8" y="93">XTAL1</text>
<text x="90.7" y="90.4">SCK</text>
<text x="96" y="92.1">7</text>
<text x="96" y="94.6">8</text>
<text x="118.4" y="94.6">27</text>
<text x="118.4" y="92.1">28</text>
<text x="121.4" y="90.4">µRESET</text>
<text x="121.4" y="95.5">SDA</text>
<text x="121.4" y="93">SCL</text>
<text x="67.6" y="99.2" transform="rotate(-90 67.6 99.2)">2</text>
<text x="83.1" y="100.6">GPS_AWAKE</text>
<text x="89.8" y="98">S_RX</text>
<text x="95.6" y="97.1">23</text>
<text x="95.6" y="99.7">24</text>
<text x="118.4" y="99.7">25</text>
<text x="118.4" y="97.1">26</text>
<text x="121.4" y="100.6">S_TX</text>
<text x="67.6" y="106.8" transform="rotate(-90 67.6 106.8)">1</text>
<text x="105.2" y="104.7" transform="rotate(-90 105.2 104.7)">21</text>
<text x="107.7" y="104.2" transform="rotate(-90 107.7 104.2)">3</text>
<text x="110.2" y="104.2" transform="rotate(-90 110.2 104.2)">5</text>
<text x="156.9" y="107.6">GPS_ON</text>
<text x="254.1" y="112.4">1</text>
<text x="213.5" y="117.5">5</text>
<text x="233.9" y="117.5">4</text>
<text x="253.6" y="117.5">12</text>
<text x="268.9" y="114.9">11</text>
<text x="213.5" y="120">6</text>
<text x="213.5" y="122.5">7</text>
<text x="213.5" y="125.1">8</text>
<text x="233.9" y="125.1">1</text>
<text x="233.9" y="122.5">2</text>
<text x="233.9" y="120">3</text>
<text x="254.1" y="122.5">2</text>
<text x="254.1" y="125.1">3</text>
<text x="268.9" y="122.5">10</text>
<text x="269.4" y="125.1">9</text>
<text x="113.2" y="127">1</text>
<text x="113.2" y="129.5">2</text>
<text x="127.4" y="130.4">MOSI</text>
<text x="134.1" y="129.5">1</text>
<text x="233.9" y="130.2">9</text>
<text x="254.1" y="127.6">4</text>
<text x="254.1" y="130.2">5</text>
<text x="269.4" y="130.2">7</text>
<text x="269.4" y="127.6">8</text>
<text x="10.4" y="135.9">C</text>
<text x="93.1" y="132.2" transform="rotate(-90 93.1 132.2)">1</text>
<text x="113.2" y="132.1">3</text>
<text x="113.2" y="134.6">4</text>
<text x="113.2" y="137.2">5</text>
<text x="115.7" y="135.5">RX</text>
<text x="127.4" y="133">MISO</text>
<text x="128.2" y="135.5">SCK</text>
<text x="134.1" y="132.1">2</text>
<text x="134.1" y="134.6">3</text>
<text x="262" y="136" transform="rotate(-90 262 136)">6</text>
<text x="285.4" y="135.9">C</text>
<text x="49.7" y="141.6">8</text>
<text x="62.4" y="141.6">1</text>
<text x="93.1" y="141.7" transform="rotate(-90 93.1 141.7)">1</text>
<text x="113.2" y="139.7">6</text>
<text x="115.7" y="140.6">DTR</text>
<text x="115.7" y="138">TX</text>
<text x="279.4" y="141.3" transform="rotate(-90 279.4 141.3)">GPS_AWAKE</text>
<text x="49.7" y="149.2">5</text>
<text x="49.7" y="146.7">6</text>
<text x="49.7" y="144.1">7</text>
<text x="62.4" y="144.1">2</text>
<text x="62.4" y="146.7">3</text>
<text x="62.4" y="149.2">4</text>
<text x="164.6" y="146">1</text>
<text x="164.6" y="148.6">3</text>
<text x="180.5" y="146">5</text>
<text x="164.6" y="151.1">2</text>
<text x="180.5" y="151.1">4</text>
<text x="10.4" y="185.9">D</text>
<text x="285.4" y="185.9">D</text>
<text x="35" y="199.9">1</text>
<text x="85" y="199.9">2</text>
<text x="135" y="199.9">3</text>
<text x="185" y="199.9">4</text>
<text x="235" y="199.9">5</text>
<text x="285" y="199.9">6</text>
</g>
<g font-size="1.8" fill="#008484">
<text x="17.2" y="18.8">+BATT</text>
<text x="52.9" y="18.1">TPS74533PQWDRVRQ1</text>
<text x="56" y="22.5">IN</text>
<text x="66" y="22.5">OUT</text>
<text x="76.1" y="18.1">+3.3V</text>
<text x="92.7" y="21.9">+3.3V</text>
<text x="162.5" y="21.9">GND</text>
<text x="207.6" y="22.6">+3.3V</text>
<text x="22.1" y="28.2">SW1</text>
<text x="44.4" y="27.7">C2</text>
<text x="56" y="27.6">EN</text>
<text x="56" y="25">PG</text>
<text x="64.3" y="25">FB/NC</text>
<text x="65.8" y="27.6">GND</text>
<text x="80.3" y="28.9">10u</text>
<text x="80.6" y="26.4">C1</text>
<text x="97.2" y="27.7">C3</text>
<text x="105.4" y="27.7">C4</text>
<text x="113.7" y="27.7">C5</text>
<text x="122.6" y="27.7">C6</text>
<text x="164" y="24.9">Y1</text>
<text x="168.6" y="24.3">MCU_Quarz</text>
<text x="211.3" y="28.3">R1</text>
<text x="257.8" y="28.2">SDA</text>
<text x="257.9" y="25.1">SCL</text>
<text x="263.1" y="25.1">U4</text>
<text x="263.1" y="28.2">U5</text>
<text x="18.7" y="30.8">PCM12SMTR</text>
<text x="44.5" y="30">1u</text>
<text x="55.4" y="35.2">LDO1</text>
<text x="63.5" y="32.5" transform="rotate(-90 63.5 32.5)">EP</text>
<text x="92.8" y="35.8">GND</text>
<text x="97.3" y="30">10u</text>
<text x="105.7" y="30">100n</text>
<text x="113.9" y="30">100n</text>
<text x="122.8" y="30">100n</text>
<text x="160.1" y="32.6">C9</text>
<text x="160.5" y="35.1">32p</text>
<text x="172.8" y="32.8">C10</text>
<text x="172.8" y="35.1">32p</text>
<text x="203.4" y="30.1">C8</text>
<text x="211.4" y="30.7">10k</text>
<text x="257.2" y="31.4">S_TX</text>
<text x="257.3" y="34.6">S_RX</text>
<text x="263.1" y="31.4">U9</text>
<text x="263.2" y="34.6">U10</text>
<text x="202.4" y="36.5">100n</text>
<text x="61" y="45.3">GND</text>
<text x="165.7" y="42.8">GND</text>
<text x="14.9" y="54.9">J3</text>
<text x="48.2" y="54.3">+3.3V</text>
<text x="106" y="58.1">+3.3V</text>
<text x="153.2" y="59.4">10118193-0001LF</text>
<text x="159.5" y="57.1">J2</text>
<text x="197" y="58.7">BQ24040DSQT</text>
<text x="202.1" y="56.4">U1</text>
<text x="218.5" y="58.8">+BATT</text>
<text x="39.3" y="60">+3.3V</text>
<text x="52.8" y="60.1">C23</text>
<text x="52.8" y="62.4">10u</text>
<text x="67.4" y="62.4">R4</text>
<text x="67.7" y="60.5">1k</text>
<text x="42.4" y="66.2">47k</text>
<text x="42.6" y="68.1">R9</text>
<text x="48.3" y="68.2">GND</text>
<text x="83.3" y="71.5">C12</text>
<text x="97.9" y="66.3">U2</text>
<text x="98.8" y="70.1">AREF</text>
<text x="106" y="71.7" transform="rotate(-90 106 71.7)">VCC</text>
<text x="108.6" y="71.7" transform="rotate(-90 108.6 71.7)">VCC</text>
<text x="111.9" y="66.3">ATMEGA328P-AUR</text>
<text x="113.4" y="70.1">RXD</text>
<text x="176.1" y="70.1">1u</text>
<text x="176.2" y="68.2">C11</text>
<text x="252" y="71.4">GND</text>
<text x="83.2" y="73.8">1u</text>
<text x="98.8" y="77.7">D8</text>
<text x="98.8" y="75.2">A6</text>
<text x="98.8" y="72.6">A7</text>
<text x="111.1" y="72.9" transform="rotate(-90 111.1 72.9)">AVCC</text>
<text x="111.2" y="77.7">D3/Int1</text>
<text x="111.2" y="75.2">D2/Int0</text>
<text x="113.6" y="72.6">TXD</text>
<text x="181.8" y="73.3">R2</text>
<text x="181.8" y="75.2">1k</text>
<text x="186.3" y="77.1">R3</text>
<text x="223.1" y="75.2">1u</text>
<text x="223.2" y="73.3">C13</text>
<text x="67.4" y="83.4">R5</text>
<text x="67.7" y="81.5">1k</text>
<text x="78.8" y="79.6">GND</text>
<text x="98.8" y="80.3">D9</text>
<text x="98.8" y="82.8">SS</text>
<text x="114.8" y="80.3">D4</text>
<text x="114.8" y="82.8">D5</text>
<text x="186.3" y="79">1k</text>
<text x="32.5" y="86">GND</text>
<text x="98.8" y="85.3">MOSI</text>
<text x="98.8" y="87.9">MISO</text>
<text x="114.8" y="85.3">D6</text>
<text x="114.8" y="87.9">D7</text>
<text x="166.4" y="87.2">GND</text>
<text x="219.2" y="87.9">GND</text>
<text x="256.6" y="84.9">TH1</text>
<text x="256.8" y="87.2">10k</text>
<text x="17.3" y="95.5">Micro-SD_Molex_104031-0811</text>
<text x="98.8" y="90.4">SCK</text>
<text x="98.8" y="93">XTAL1</text>
<text x="98.8" y="95.5">XTAL2</text>
<text x="112.3" y="90.4">Reset</text>
<text x="113.4" y="95.5">SDA</text>
<text x="113.6" y="93">SCL</text>
<text x="252.2" y="94.2">GND</text>
<text x="68.4" y="101.8">TL1105</text>
<text x="98.8" y="98">A0</text>
<text x="98.8" y="100.6">A1</text>
<text x="106" y="101.5" transform="rotate(-90 106 101.5)">GND</text>
<text x="108.6" y="101.5" transform="rotate(-90 108.6 101.5)">GND</text>
<text x="111.1" y="101.5" transform="rotate(-90 111.1 101.5)">GND</text>
<text x="114.8" y="100.6">A2</text>
<text x="114.8" y="98">A3</text>
<text x="67.8" y="104.3">SW2</text>
<text x="166.6" y="105.7">R6</text>
<text x="236.4" y="106.4">+1V8</text>
<text x="249.1" y="106.4">+1V8</text>
<text x="261.1" y="106.5">U3</text>
<text x="64.2" y="112.6">GND</text>
<text x="103.6" y="112.6">GND</text>
<text x="166.1" y="109.5">220R</text>
<text x="174.2" y="110.2">R8</text>
<text x="174.3" y="112.1">10k</text>
<text x="215" y="114">VEMI45AA-HNH-GS08</text>
<text x="239.6" y="112.1">R7</text>
<text x="239.7" y="114">10k</text>
<text x="256.2" y="108.9">LSF0204RUTR</text>
<text x="256.9" y="113.3">VREF_A</text>
<text x="271.1" y="110.2">+3.3V</text>
<text x="163.4" y="117.8">+1V8</text>
<text x="170.9" y="119">GND</text>
<text x="216" y="118.4">OUT_1</text>
<text x="228.6" y="118.4">IN_4</text>
<text x="242.8" y="118.3">C15</text>
<text x="243.2" y="116.4">100n</text>
<text x="256.9" y="118.4">EN</text>
<text x="260.7" y="115.8">VREF_B</text>
<text x="46.3" y="124.2">+3.3V</text>
<text x="100.8" y="123.5">ICSP-Interface-1x6</text>
<text x="167.3" y="125.4">C16</text>
<text x="174.9" y="125.4">C17</text>
<text x="216" y="120.9">OUT_2</text>
<text x="216" y="123.4">OUT_3</text>
<text x="216" y="126">OUT_4</text>
<text x="228.6" y="126">IN_1</text>
<text x="228.6" y="123.4">IN_2</text>
<text x="228.6" y="120.9">IN_3</text>
<text x="246.5" y="124.7">GND</text>
<text x="256.9" y="123.4">A1</text>
<text x="256.9" y="126">A2</text>
<text x="265.4" y="123.4">B1</text>
<text x="265.4" y="126">B2</text>
<text x="26.3" y="131.6">C20</text>
<text x="27.6" y="129.7">1u</text>
<text x="102.4" y="130.4">CTS/GND2</text>
<text x="107.4" y="127.9">GND</text>
<text x="120.6" y="126.1">+3.3V</text>
<text x="132.7" y="127.3">Conn_01x03</text>
<text x="167.2" y="127.3">1u</text>
<text x="175.1" y="127.3">100n</text>
<text x="228.4" y="131.1">GND</text>
<text x="256.9" y="128.5">A3</text>
<text x="256.9" y="131.1">A4</text>
<text x="265.4" y="131.1">B4</text>
<text x="265.4" y="128.5">B3</text>
<text x="37.1" y="137.3">R10</text>
<text x="37.4" y="135.4">47k</text>
<text x="46" y="137.3">R11</text>
<text x="46.3" y="135.4">10k</text>
<text x="54.2" y="136.4">RTC1</text>
<text x="66.8" y="134.9">GND</text>
<text x="73.9" y="137.5">C21</text>
<text x="95.6" y="132.3">J4</text>
<text x="95.6" y="134.6">pin</text>
<text x="106.4" y="135.5">TXout</text>
<text x="108.2" y="133">Vcc</text>
<text x="178.5" y="134.2">GND</text>
<text x="215.8" y="133.6">IC1</text>
<text x="233.8" y="135.5">GND</text>
<text x="262.9" y="133.3" transform="rotate(-90 262.9 133.3)">GND</text>
<text x="29.9" y="138">GND</text>
<text x="41.5" y="142.4">R12</text>
<text x="41.8" y="140.5">10k</text>
<text x="51.8" y="138.8">MCP7940M</text>
<text x="52.5" y="142.5">VCC</text>
<text x="58.4" y="142.5">X1</text>
<text x="74" y="139.4">12p</text>
<text x="74.1" y="142">Y2</text>
<text x="95.8" y="139.5">J5</text>
<text x="95.8" y="141.8">pin</text>
<text x="101.8" y="140.6">DTR(Reset)</text>
<text x="107.3" y="138">RXin</text>
<text x="136.7" y="138.1">J6</text>
<text x="166.3" y="142.6">TPS71718DCKR</text>
<text x="171.7" y="140.3">IC2</text>
<text x="181.8" y="142.6">+1V8</text>
<text x="260.4" y="141.9">GND</text>
<text x="52.5" y="147.6">SCL</text>
<text x="52.5" y="145">MFP</text>
<text x="58" y="147.6">NC</text>
<text x="58.4" y="145">X2</text>
<text x="73.9" y="147.6">C22</text>
<text x="74" y="149.5">12p</text>
<text x="74.2" y="144.3">RTC_Quarz</text>
<text x="91.4" y="147.6">GND</text>
<text x="103.6" y="144.4">FTDI1</text>
<text x="118.7" y="147.6">GND</text>
<text x="157.1" y="148.9">C18</text>
<text x="167.1" y="146.9">IN</text>
<text x="167.1" y="149.5">EN</text>
<text x="175.3" y="146.9">OUT</text>
<text x="185.7" y="148.9">C19</text>
<text x="52.5" y="150.1">SDA GND</text>
<text x="69.9" y="155.2">GND</text>
<text x="157.1" y="150.8">1u</text>
<text x="167.1" y="152">GND</text>
<text x="173.6" y="152">NC/FB</text>
<text x="185.6" y="150.8">1u</text>
<text x="153.1" y="159">GND</text>
<text x="181.7" y="159">GND</text>
</g>
<g font-size="1.8" fill="#0000c2">
<text x="89.5" y="46.3">Decoupling</text>
<text x="149.9" y="47">8MHz Quarz Crystal</text>
<text x="188.6" y="47">Reset Pin Interface</text>
<text x="234.3" y="47">Measure Pads</text>
<text x="15.2" y="50.8">Power</text>
<text x="148.6" y="99.1">Charging</text>
<text x="59.7" y="119.4">MCU</text>
<text x="89.5" y="151.1">Connectors</text>
</g>
<g font-size="1.7" fill="#840000">
<text x="247.4" y="34.5">RX_pad</text>
<text x="247.6" y="31.3">TX_pad</text>
<text x="92.3" y="77.7">D8</text>
<text x="92.3" y="72.6">A7</text>
<text x="92.3" y="75.2">A6</text>
<text x="121.4" y="77.7">D3</text>
<text x="121.4" y="75.2">INT</text>
<text x="92.3" y="80.2">D9</text>
<text x="121.4" y="80.2">D4</text>
<text x="121.4" y="98">A3</text>
<text x="207.6" y="112.5" transform="rotate(-90 207.6 112.5)">TX_pad</text>
<text x="271.9" y="123.4">S_RX</text>
<text x="271.9" y="131">S_TX</text>
<text x="207.6" y="133.8" transform="rotate(-90 207.6 133.8)">RX_pad</text>
<text x="31.4" y="145">INT</text>
<text x="34.5" y="147.5">SCL</text>
<text x="34.3" y="150.1">SDA</text>
</g>
<text font-size="1.7" fill="#840084" x="256" y="67.5">JST-PH Conn</text>
<text font-size="1.6" fill="#008484" x="256.5" y="57.2">J1</text>
<g font-size="1.4" fill="#840000">
<text x="28.8" y="36.3">Power_in</text>
<text x="30.3" y="59.3">T4</text>
<text x="30.3" y="61.8">T3</text>
<text x="30.3" y="64.4">T7</text>
<text x="163.5" y="62.2">1</text>
<text x="163.5" y="64.8">2</text>
<text x="190.8" y="62.2">1</text>
<text x="214.5" y="62.2">10</text>
<text x="30.3" y="69.5">T1</text>
<text x="30.3" y="66.9">T8</text>
<text x="163.5" y="67.3">3</text>
<text x="163.5" y="69.8">4</text>
<text x="190.8" y="67.3">2</text>
<text x="190.8" y="69.8">7</text>
<text x="214.9" y="67.3">8</text>
<text x="30.3" y="72">T2</text>
<text x="30.3" y="74.5">T5</text>
<text x="30.3" y="77.1">T6</text>
<text x="163" y="76.2">S1</text>
<text x="163.5" y="72.4">5</text>
<text x="163.9" y="76.2">2</text>
<text x="190.8" y="74.9">4</text>
<text x="214.9" y="72.4">5</text>
<text x="30.2" y="79.6">G1</text>
<text x="30.2" y="82.2">G2</text>
<text x="190.8" y="80">9</text>
<text x="214.5" y="82.5">11</text>
<text x="30.2" y="84.7">G3</text>
<text x="30.2" y="87.2">G4</text>
<text x="30.7" y="89.8">1</text>
<text x="190.8" y="85.1">6</text>
<text x="214.9" y="85.1">3</text>
<text x="30.7" y="92.3">2</text>
<text x="181.2" y="114.9">1</text>
<text x="181.2" y="117.5">2</text>
<text x="204.1" y="114.9">7</text>
<text x="204.1" y="117.5">9</text>
<text x="181.2" y="122.5">4</text>
<text x="181.2" y="125.1">5</text>
<text x="181.2" y="120">8</text>
<text x="203.7" y="122.5">10</text>
<text x="204.1" y="120">3</text>
<text x="204.1" y="125.1">6</text>
<text x="92.1" y="126.5">Power_in</text>
<text x="156.8" y="140.4">Power_in</text>
</g>
<g font-size="1.4" fill="#0000c2">
<text x="55.9" y="50.2">Alternative: TC1262-3.3VDBTR</text>
<text x="13.3" y="98.4">MicroSD Card Interface</text>
<text x="184.1" y="131.7">EMI Filter recommended:</text>
<text x="184.1" y="133.3">ca. 220pF</text>
<text x="208.9" y="135.9">Alternative: EMIF06-1005MX12Y</text>
<text x="14" y="159.4">RTC for MCU wakeup every 20 Minutes</text>
<text x="148.6" y="165.7">GPS</text>
</g>
<g font-size="1.4" fill="#008484">
<text x="68.8" y="65.7">D1</text>
<text x="157.7" y="63">VUSB</text>
<text x="193.4" y="63">IN</text>
<text x="210" y="63">OUT</text>
<text x="68.9" y="67.6">yellow</text>
<text x="159.7" y="68.1">D+</text>
<text x="160.2" y="70.6">ID</text>
<text x="193.4" y="68.1">ISET</text>
<text x="193.4" y="70.6">ISET2</text>
<text x="209.8" y="68.1">CHG</text>
<text x="156.4" y="77">SHIELD</text>
<text x="158.4" y="73.1">GND</text>
<text x="193.4" y="75.7">PRE-TERM</text>
<text x="210.9" y="73.1">PG</text>
<text x="193.4" y="80.8">TS</text>
<text x="204.1" y="83.3">Thermal_Pad</text>
<text x="68.8" y="86.7">D2</text>
<text x="68.8" y="88.6">red</text>
<text x="193.4" y="85.8">NC</text>
<text x="210.2" y="85.8">VSS</text>
<text x="183" y="111.9">GPS1</text>
<text x="196.9" y="111.9">ORG1410</text>
<text x="183.9" y="115.7">ON/OFF</text>
<text x="183.9" y="118.2">1PPS</text>
<text x="195.5" y="115.7">!CTS/SCK</text>
<text x="197" y="118.2">RTS/CS</text>
<text x="183.9" y="123.3">VCC</text>
<text x="183.9" y="125.9">GND</text>
<text x="183.9" y="120.8">RESET</text>
<text x="195.9" y="125.9">WAKEUP</text>
<text x="196.2" y="123.3">RX/MOSI</text>
<text x="196.4" y="120.8">TX/MISO</text>
</g>
<g font-size="1.1" fill="#840000">
<text x="165.5" y="26.7">3</text>
<text x="167.4" y="29.4" transform="rotate(-90 167.4 29.4)">4</text>
<text x="167.4" y="25" transform="rotate(-90 167.4 25)">2</text>
<text x="169.3" y="26.7">1</text>
</g>
<g font-size=".7" fill="#840000">
<text x="65.8" y="63.9" transform="rotate(-90 65.8 63.9)">2</text>
<text x="65.8" y="69" transform="rotate(-90 65.8 69)">1</text>
<text x="65.8" y="90" transform="rotate(-90 65.8 90)">1</text>
<text x="65.8" y="84.9" transform="rotate(-90 65.8 84.9)">2</text>
</g>
<g font-size=".7" fill="#008484">
<text x="66.3" y="65.9" transform="rotate(-90 66.3 65.9)">A</text>
<text x="66.3" y="67.2" transform="rotate(-90 66.3 67.2)">K</text>
<text x="66.3" y="88.2" transform="rotate(-90 66.3 88.2)">K</text>
<text x="66.3" y="86.8" transform="rotate(-90 66.3 86.8)">A</text>
</g>
</svg>
